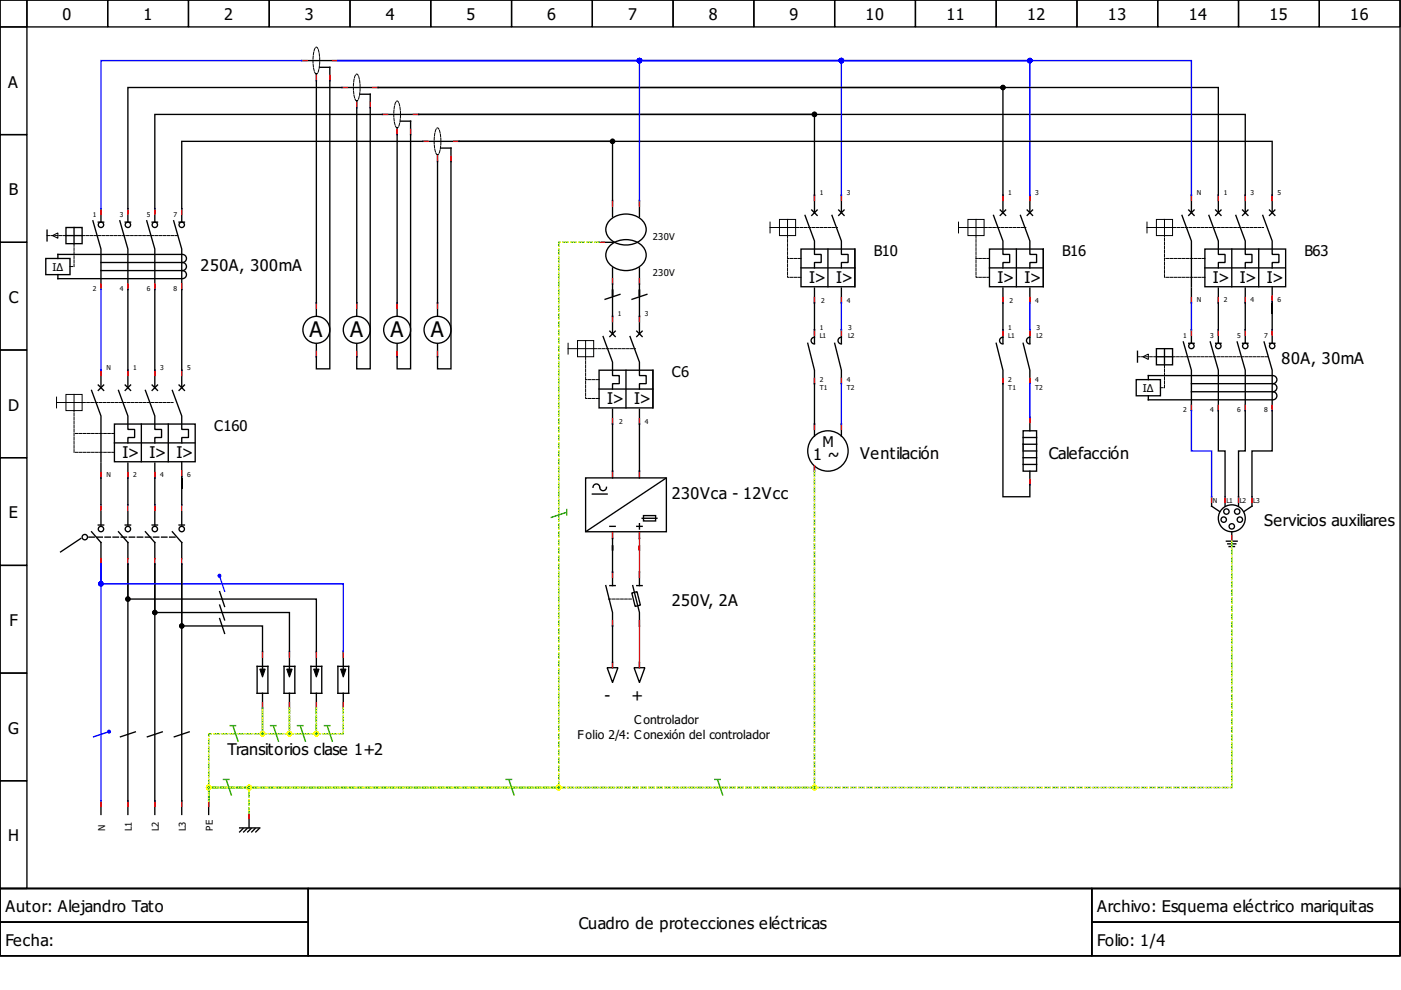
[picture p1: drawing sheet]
<svg xmlns="http://www.w3.org/2000/svg" width="297mm" height="210mm" viewBox="0 0 297 210" stroke-linecap="round" stroke-linejoin="round" font-family="sans-serif">
<g fill="none" stroke="#000" stroke-width=".29">
<path d="M0 0h296.8v188.4h-296.8zM0 0h5.7v5.7h-5.7zM5.7 0h17.1v5.7h-17.1zM22.8 0h17.2v5.7h-17.2zM40 0h17.1v5.7h-17.1zM57.1 0h17.1v5.7h-17.1zM74.2 0h17.1v5.7h-17.1zM91.3 0h17.2v5.7h-17.2zM108.5 0h17.1v5.7h-17.1zM125.6 0h17.1v5.7h-17.1zM142.7 0h17.1v5.7h-17.1zM159.8 0h17.2v5.7h-17.2z"/>
<path d="M177 0h17.1v5.7h-17.1zM194.1 0h17.1v5.7h-17.1zM211.2 0h17.1v5.7h-17.1zM228.3 0h17.2v5.7h-17.2zM245.5 0h17.1v5.7h-17.1zM262.6 0h17.1v5.7h-17.1zM279.7 0h17.1v5.7h-17.1zM0 5.7h5.7v22.8h-5.7zM0 28.5h5.7v22.9h-5.7zM0 51.4h5.7v22.8h-5.7zM0 74.2h5.7v22.8h-5.7zM84.2 64.2v11.4"/>
<path d="M0 97h5.7v22.9h-5.7zM0 119.9h5.7v22.8h-5.7zM72.8 138.4v3.5M0 142.7h5.7v22.8h-5.7zM71.6 141.3h2.3v5.7h-2.3zM72.8 147v2.8M0 165.5h5.7v22.9h-5.7zM0 188.4h296.8v14.3h-296.8zM0 188.4h65.4v7.1h-65.4zM0 195.5h65.4v7.2h-65.4zM65.4 188.4h166.1v14.3h-166.1zM231.5 188.4h65.3v7.1h-65.3z"/>
<path d="M231.5 195.5h65.3v7.2h-65.3z"/>
</g>
<path d="M72.2 141.9h1.2l-.6 1.7z" fill="#000" stroke="#000" stroke-width=".21"/>
<path d="M72.8 138.1v1.2M72.8 149v1.1" fill="none" stroke="#f00" stroke-width=".29"/>
<path d="M72.8 138.1h.1M72.8 150.1h.1" fill="none" stroke="#00f" stroke-width=".29"/>
<circle cx="84.2" cy="69.9" r="2.85" fill="#fff" stroke="#000" stroke-width=".29"/>
<path d="M84.2 64.2v1.2M84.2 74.5v1.1M67.1 138.1v1.2M67.1 149v1.1" fill="none" stroke="#f00" stroke-width=".29"/>
<path d="M84.2 64.2h.1M84.2 75.6h.1M67.1 138.1h.1M67.1 150.1h.1" fill="none" stroke="#00f" stroke-width=".29"/>
<path d="M92.8 64.2v11.4M67.1 138.4v3.5M65.9 141.3h2.3v5.7h-2.3zM67.1 147v2.8" fill="none" stroke="#000" stroke-width=".29"/>
<path d="M66.5 141.9h1.1l-.5 1.7z" fill="#000" stroke="#000" stroke-width=".21"/>
<circle cx="92.8" cy="69.9" r="2.85" fill="#fff" stroke="#000" stroke-width=".29"/>
<path d="M92.8 64.2v1.2M92.8 74.5v1.1" fill="none" stroke="#f00" stroke-width=".29"/>
<path d="M92.8 64.2h.1M92.8 75.6h.1" fill="none" stroke="#00f" stroke-width=".29"/>
<path d="M67.1 14.3h2.8v2.5M67.1 15.7v1.1" fill="none" stroke="#000" stroke-width=".29"/>
<path d="M66.9 10.1l.2-.1a3.5 3.5 0 0 1 .7 2.8l-.1 1.5a1.61 1.61 0 0 1-.6 1.4 3.5 3.5 0 0 1-.7-2.9l.1-1.4z" fill-rule="evenodd" fill="#fff" stroke="#000" stroke-width=".21" stroke-dasharray=".6 .3"/>
<g fill="none" stroke="#000" stroke-width=".29">
<path d="M64.2 12.8h7.2M67.1 64.2v11.4M129.9 99.9v1.4M135.6 99.9v1.4M124.2 101.3h17.1v11.4h-17.1zM125.6 104.8h3.1M127.2 103.3a.71 .71 0 0 0-.8-.7 .71 .71 0 0 0-.7 .7M128.6 103.3a.71 .71 0 0 1-.7 .7 .71 .71 0 0 1-.7-.6M129.3 111.6h1.1M129.9 112.7v1.5M135 111.6h1.1M135.6 111v1.2"/>
<path d="M135.6 112.7v1.5M136.1 109.9h3.2M136.4 109.3h2.6v1.2h-2.6zM141.2 101.4l-16.9 11.3"/>
</g>
<path d="M63.9 12.8h1.2M67.1 16v1.1M69.9 16v1.1M70.5 12.8h1.1M129.9 99.9v1.1M135.6 99.9v1.1M129.9 113v1.2M135.6 113v1.2" fill="none" stroke="#f00" stroke-width=".29"/>
<path d="M63.9 12.8h.1M67.1 17.1h.1M69.9 17.1h.1M71.6 12.8h.1M129.9 99.9h.1M135.6 99.9h.1M129.9 114.2h.1M135.6 114.2h.1" fill="none" stroke="#00f" stroke-width=".29"/>
<circle cx="67.1" cy="69.9" r="2.85" fill="#fff" stroke="#000" stroke-width=".29"/>
<path d="M21.4 78.5v1.1M27.1 78.5v1.1M32.8 78.5v1.1M38.5 78.5v1.1M67.1 64.2v1.2M67.1 74.5v1.1M38.5 99.9v1.1M21.4 100.2v1.1M27.1 100.2v1.1M32.8 100.2v1.1M52.8 172.4v1.1" fill="none" stroke="#f00" stroke-width=".29"/>
<path d="M21.4 78.5h.1M27.1 78.5h.1M32.8 78.5h.1M38.5 78.5h.1M67.1 64.2h.1M67.1 75.6h.1M21.4 101.3h.1M27.1 101.3h.1M32.8 101.3h.1M38.5 101h.1M52.8 172.4h.1" fill="none" stroke="#00f" stroke-width=".29"/>
<g fill="none" stroke="#000" stroke-width=".29">
<path d="M21.4 78.5v3.7M27.1 78.5v3.7M32.8 78.5v3.7M38.5 78.5v3.7M75.6 64.2v11.4M19.4 82.8l2 5.4v9.7M20.8 81.6l1.2 1.2M21.4 98.2v3.1M22 81.6l-1.2 1.2M24.3 89.9h17.1v8h-17.1zM24.3 93.9h17M25.1 82.8l2 5.4v2.9h1.4v1.7h-1.4v1.1"/>
<path d="M26.5 81.6l1.2 1.2M27.1 98.2v3.1M27.7 81.6l-1.2 1.2M30 89.9v8M30.8 82.8l2 5.4v2.9h1.5v1.7h-1.5v1.1M32.3 81.6l1.1 1.2M32.8 98.2v3.1M33.4 81.6l-1.1 1.2M35.7 89.9v8M36.5 82.8l2 5.4v2.9h1.5v1.7h-1.5v1.1M38 81.6l1.1 1.2M38.5 97.9v3.1"/>
<path d="M39.1 81.6l-1.1 1.2M50.8 175.5h4.3M51.5 175.7l-.7 .7M52.4 175.7l-.7 .7M52.8 172.7v2.8M53.2 175.7l-.7 .7M54.1 175.7l-.7 .7M54.9 175.7l-.7 .7"/>
</g>
<path d="M12 85.3h5.4M12 84.2v2.3M14 83.6h3.4v3.5h-3.4zM15.7 83.6v3.5" fill="none" stroke="#000" stroke-width=".21"/>
<path d="M17.5 85.3h19.2M24.3 95.9h-8.6v-8.8M24.3 91.9h-8.6" fill="none" stroke="#000" stroke-width=".21" stroke-dasharray=".6 .3"/>
<circle cx="75.6" cy="69.9" r="2.85" fill="#fff" stroke="#000" stroke-width=".29"/>
<g fill="none" stroke="#f00" stroke-width=".29">
<path d="M21.4 44.2v1.2M27.1 44.2v1.2M32.8 44.2v1.2M38.5 44.2v1.2M127 51.4h1.2M129.9 42.5v1.2M129.9 59.1v1.1M135.6 42.5v1.2M135.6 59.1v1.1M212.6 41.4v1.1M218.3 41.4v1.1M252.6 41.4v1.1"/>
<path d="M258.3 41.4v1.1M264 41.4v1.1M269.7 41.4v1.1M21.4 60.2v1.2M27.1 60.2v1.2M32.8 60.2v1.2M38.5 60.2v1.2M75.6 64.2v1.2M75.6 74.5v1.1M129.9 67.1v1.1M135.6 67.1v1.1M172.7 69.9v1.2"/>
<path d="M178.4 69.9v1.2M212.6 63.1v1.1M212.6 69.9v1.2M218.3 63.1v1.1M218.3 69.9v1.2M252.6 63.1v1.1M258.3 63.1v1.1M264 63.1v1.1M269.7 62.8v1.1M129.9 88.8v1.1M135.6 88.8v1.1M172.7 80.2v1.1"/>
<path d="M178.4 80.2v1.1M212.6 80.2v1.1M218.3 80.2v1.1M55.7 138.1v1.2M129.9 121.3v1.1M129.9 131.6v1.1M135.6 121.3v1.1M135.6 131.6v1.1M55.7 149v1.1M129.9 140.4v1.2M135.6 140.4v1.2"/>
</g>
<g fill="none" stroke="#00f" stroke-width=".29">
<path d="M21.4 44.2h.1M27.1 44.2h.1M32.8 44.2h.1M38.5 44.2h.1M127 51.4h.1M129.9 42.5h.1M135.6 42.5h.1M212.6 41.4h.1M218.3 41.4h.1M252.6 41.4h.1M258.3 41.4h.1M264 41.4h.1"/>
<path d="M269.7 41.4h.1M21.4 61.4h.1M27.1 61.4h.1M32.8 61.4h.1M38.5 61.4h.1M75.6 64.2h.1M75.6 75.6h.1M129.9 67.1h.1M129.9 60.2h.1M135.6 67.1h.1M135.6 60.2h.1M172.7 69.9h.1"/>
<path d="M178.4 69.9h.1M212.6 64.2h.1M212.6 69.9h.1M218.3 64.2h.1M218.3 69.9h.1M252.6 64.2h.1M258.3 64.2h.1M264 64.2h.1M269.7 63.9h.1M129.9 89.9h.1M135.6 89.9h.1M172.7 81.3h.1"/>
<path d="M178.4 81.3h.1M212.6 81.3h.1M218.3 81.3h.1M55.7 138.1h.1M129.9 121.3h.1M129.9 132.7h.1M135.6 121.3h.1M135.6 132.7h.1M55.7 150.1h.1M129.9 140.4h.1M135.6 140.4h.1"/>
</g>
<g fill="none" stroke="#000" stroke-width=".29">
<path d="M75.6 20h2.9v2.5M75.6 21.4v1.1M9.7 54.8h5.1v3.4h-5.1zM10 48.8v2.3M12.3 58.2v.9h26.2M14 48.2h3.4v3.5h-3.4zM14 49.9h3.4M15.7 48.2v3.5M19.7 46.8l1.7 6v8.6M20.8 47.1h1.2M21.4 44.2v2.9M21.4 55.7h17.1"/>
<path d="M21.4 57.4h17.1M25.4 46.8l1.7 6v8.6M26.5 47.1h1.2M27.1 44.2v2.9M31.1 46.8l1.7 6v8.6M32.3 47.1h1.1M32.8 44.2v2.9M36.8 46.8l1.7 6v8.6M38 47.1h1.1M38.5 44.2v2.9M38.5 53.9h-26.2v.9M38.7 53.9a.86 .86 0 0 1 .8 .9 .86 .86 0 0 1-.8 .9 .86 .86 0 0 1 .8 .8 .86 .86 0 0 1-.8 .9 .86 .86 0 0 1 .8 .8 .86 .86 0 0 1-.8 .9"/>
<path d="M127.6 51.4h2.6M129.2 52.3a5 5 0 0 1 7.5 .5 3.1 3.1 0 0 1-2.3 4.3 4.6 4.6 0 0 1-5.9-2.4 2.68 2.68 0 0 1 .7-2.4zM129.2 46.8a5 5 0 0 1 7.5 .6 3.1 3.1 0 0 1-2.3 4.3 4.6 4.6 0 0 1-5.9-2.4 2.68 2.68 0 0 1 .7-2.5zM129.9 42.8v3.2M129.9 56.8v3.1M135.6 42.8v3.2M135.6 56.8v3.1M209.8 52.8h11.4v8h-11.4zM209.8 56.8h11.4M210.6 45.7l2 5.4v2.8h1.5v1.8h-1.5v1.1M212.1 44.5l1.1 1.2M212.6 41.4v3.7"/>
<path d="M213.2 44.5l-1.1 1.2M215.5 52.8v8M216.4 45.7l1.9 5.4v2.8h1.5v1.8h-1.5v1.1M217.8 44.5l1.1 1.2M218.3 41.4v3.7M218.9 44.5l-1.1 1.2M221.2 52.8v8M250.6 45.7l2 5.4v9.7M252 44.5l1.2 1.2M252.6 41.4v3.7M253.2 44.5l-1.2 1.2M255.5 52.8h17.1v8h-17.1z"/>
<path d="M255.5 56.8h17M256.3 45.7l2 5.4v2.8h1.4v1.8h-1.4v1.1M257.7 44.5l1.2 1.2M258.3 41.4v3.7M258.9 44.5l-1.2 1.2M261.2 52.8v8M262 45.7l2 5.4v2.8h1.4v1.8h-1.4v1.1M263.4 44.5l1.2 1.2M264 41.4v3.7M264.6 44.5l-1.2 1.2M266.9 52.8v8M267.7 45.7l2 5.4v2.8h1.5v1.8h-1.5v1.1"/>
<path d="M269.2 44.5l1.1 1.2M269.7 41.4v3.7M270.3 44.5l-1.1 1.2M127 78.5h11.4v8h-11.4zM127.9 71.4l2 5.4v2.8h1.4v1.7h-1.4v1.2M129.3 70.2l1.1 1.2M129.9 67.1v3.7M130.4 70.2l-1.1 1.2M132.7 78.5v8M133.6 71.4l2 5.4v2.8h1.4v1.7h-1.4v1.2M135 70.2l1.1 1.2M135.6 67.1v3.7"/>
<path d="M136.1 70.2l-1.1 1.2M138.4 78.5v8M171.3 72.8l1.4 5.7v2.8M172.7 71.5a.71 .71 0 0 0-.7 .7 .71 .71 0 0 0 .7 .7M172.7 69.9v2.9M177 72.8l1.4 5.7v2.8M178.4 71.5a.71 .71 0 0 0-.7 .7 .71 .71 0 0 0 .7 .7M178.4 69.9v2.9M211.2 72.8l1.4 5.7v2.8M212.6 71.5a.71 .71 0 0 0-.7 .7 .71 .71 0 0 0 .7 .7M212.6 61.1v3.1M212.6 69.9v2.9"/>
<path d="M216.9 72.8l1.4 5.7v2.8M218.3 71.5a.71 .71 0 0 0-.7 .7 .71 .71 0 0 0 .7 .7M218.3 61.1v3.1M218.3 69.9v2.9M252.6 61.1v3.1M258.3 61.1v3.1M264 61.1v3.1M269.7 60.8v3.1M127 82.5h11.4M129.9 86.8v3.1M135.6 86.8v3.1M55.7 138.4v3.5"/>
<path d="M128.4 124.2l1.5 5.7v2.8M129.3 124.2h1.1M129.9 121.3v2.9M134 125.7l1.1-.3 .7 2.9-1.1 .3zM134.1 124.2l1.5 5.7v2.8M135 124.2h1.1M135.6 121.3v2.9M54.5 141.3h2.3v5.7h-2.3zM55.7 147v2.8M128.7 141.6h2.3l-1.1 3.1zM129.9 140.7v.9M134.4 141.6h2.3l-1.1 3.1z"/>
<path d="M135.6 140.7v.9"/>
<circle cx="21.4" cy="47.7" r=".57"/>
<circle cx="27.1" cy="47.7" r=".57"/>
<circle cx="32.8" cy="47.7" r=".57"/>
<circle cx="38.5" cy="47.7" r=".57"/>
</g>
<g fill="none" stroke="#000" stroke-width=".21">
<path d="M11.1 49.9l1.2-.5v1.1zM203.2 48.2h5.4M203.2 47.1v2.3M205.2 46.5h3.4v3.4h-3.4zM206.9 46.5v3.4M243.2 48.2h5.4M243.2 47.1v2.3M245.2 46.5h3.4v3.4h-3.4zM246.9 46.5v3.4M120.4 73.9h5.5M120.4 72.8v2.3M122.4 72.2h3.5v3.4h-3.5z"/>
<path d="M124.2 72.2v3.4"/>
</g>
<g fill="none" stroke="#000" stroke-width=".21" stroke-dasharray=".6 .3">
<path d="M10 49.9h4M14.8 56.5h.9M15.7 51.7v4.8M17.4 49.9h20.3M208.8 48.2h8.7M209.8 58.8h-2.9v-8.9M209.8 54.8h-2.9M248.7 48.2h19.2M255.5 58.8h-8.6v-8.9M255.5 54.8h-8.6M126 73.9h8.7M127 84.5h-2.8v-8.9"/>
<path d="M127 80.5h-2.8M129 127h5.1"/>
</g>
<path d="M55.1 141.9h1.1l-.5 1.7z" fill="#000" stroke="#000" stroke-width=".21"/>
<path d="M75.4 15.8l.2-.1a3.5 3.5 0 0 1 .8 2.9l-.1 1.4a1.61 1.61 0 0 1-.7 1.4 3.5 3.5 0 0 1-.7-2.8l.1-1.5z" fill-rule="evenodd" fill="#fff" stroke="#000" stroke-width=".21" stroke-dasharray=".6 .3"/>
<g fill="none" stroke="#000" stroke-width=".29">
<path d="M72.8 18.6h7.1M92.8 31.4h2.8v2.6M92.8 32.8v1.2M169.8 52.8h11.4v8h-11.4zM169.8 56.8h11.4M170.7 45.7l2 5.4v2.8h1.4v1.8h-1.4v1.1M172.1 44.5l1.2 1.2M172.7 41.4v3.7M173.3 44.5l-1.2 1.2M175.5 52.8v8M176.4 45.7l2 5.4v2.8h1.4v1.8h-1.4v1.1M177.8 44.5l1.2 1.2"/>
<path d="M178.4 41.4v3.7M179 44.5l-1.2 1.2M181.2 52.8v8M172.7 61.1v3.1M178.4 61.1v3.1M17.1 114.2l-4.3 2.8M19.4 112.7l2 2.3v3.5M20.8 111.3h1.2M21.4 108.5v2.8M25.1 112.7l2 2.3v3.5M26.5 111.3h1.2M27.1 108.5v2.8"/>
<path d="M30.8 112.7l2 2.3v3.5M32.3 111.3h1.1M32.8 108.5v2.8M36.5 112.7l2 2.3v3.5M38 111.3h1.1M38.5 108.5v2.8M61.4 138.4v3.5M60.2 141.3h2.3v5.7h-2.3zM61.4 147v2.8M21.4 169.8v2.9M27.1 169.8v2.9M32.8 169.8v2.9"/>
<path d="M38.5 169.8v2.9M44.2 169.8v2.9"/>
<circle cx="18" cy="113.9" r=".57"/>
<circle cx="21.4" cy="112.2" r=".57"/>
<circle cx="27.1" cy="112.2" r=".57"/>
<circle cx="32.8" cy="112.2" r=".57"/>
<circle cx="38.5" cy="112.2" r=".57"/>
</g>
<g fill="none" stroke="#f00" stroke-width=".29">
<path d="M72.5 18.6h1.1M79.1 18.6h1.1M75.6 21.7v1.1M78.5 21.7v1.1M172.7 41.4v1.1M178.4 41.4v1.1M172.7 63.1v1.1M178.4 63.1v1.1M21.4 107v1.2M21.4 118.5v1.1M27.1 107v1.2M27.1 118.5v1.1"/>
<path d="M32.8 107v1.2M32.8 118.5v1.1M38.5 107v1.2M38.5 118.5v1.1M61.4 138.1v1.2M61.4 149v1.1M21.4 169.8v1.2M27.1 169.8v1.2M32.8 169.8v1.2M38.5 169.8v1.2M44.2 169.8v1.2"/>
</g>
<g fill="none" stroke="#00f" stroke-width=".29">
<path d="M72.5 18.6h.1M80.2 18.6h.1M75.6 22.8h.1M78.5 22.8h.1M172.7 41.4h.1M178.4 41.4h.1M172.7 64.2h.1M178.4 64.2h.1M21.4 107h.1M21.4 119.6h.1M27.1 107h.1M27.1 119.6h.1"/>
<path d="M32.8 107h.1M32.8 119.6h.1M38.5 107h.1M38.5 119.6h.1M61.4 138.1h.1M61.4 150.1h.1M21.4 169.8h.1M27.1 169.8h.1M32.8 169.8h.1M38.5 169.8h.1M44.2 169.8h.1"/>
</g>
<path d="M163.3 48.2h5.4M163.3 47.1v2.3M165.3 46.5h3.4v3.4h-3.4zM167 46.5v3.4" fill="none" stroke="#000" stroke-width=".21"/>
<path d="M168.8 48.2h8.7M169.8 58.8h-2.8v-8.9M169.8 54.8h-2.8" fill="none" stroke="#000" stroke-width=".21" stroke-dasharray=".6 .3"/>
<path d="M60.8 141.9h1.1l-.5 1.7z" fill="#000" stroke="#000" stroke-width=".21"/>
<path d="M37.1 113.9h-18.5" fill="none" stroke="#000" stroke-width=".29" stroke-dasharray="1.1 .6"/>
<path d="M92.6 27.2l.2-.1a3.5 3.5 0 0 1 .7 2.9l-.1 1.4a1.61 1.61 0 0 1-.6 1.4 3.5 3.5 0 0 1-.8-2.8l.1-1.5z" fill-rule="evenodd" fill="#fff" stroke="#000" stroke-width=".21" stroke-dasharray=".6 .3"/>
<g fill="none" stroke="#000" stroke-width=".29">
<path d="M84.2 25.7h2.9v2.6M84.2 27.1v1.2M89.9 30h7.1M216.9 91.3h2.9v8.6h-2.9zM216.9 94.2h2.9M216.9 92.8h2.9M216.9 97h2.9M216.9 98.5h2.9M216.9 95.6h2.9M218.3 88.5v2.8M218.3 99.9v2.9M256.9 105.6v1.7l1.7 1.2"/>
<path d="M259.7 105.6v1.7M260 114.7h2.3M260.3 115.3h1.7M260.6 115.9h1.1M261.2 112.7v1.8M262.6 105.6v1.7M265.4 105.6v1.7l-1.7 1.2"/>
<circle cx="259.5" cy="110.2" r=".57"/>
<circle cx="260" cy="108.5" r=".57"/>
<circle cx="261.2" cy="109.9" r="2.85"/>
<circle cx="261.2" cy="111.6" r=".57"/>
<circle cx="262.3" cy="108.5" r=".57"/>
<circle cx="262.9" cy="110.2" r=".57"/>
</g>
<path d="M89.6 30h1.2M92.8 33.1v1.2M95.6 33.1v1.2M96.2 30h1.1M218.3 88.5v1.1M218.3 101.6v1.2M256.9 105.3v1.2M259.7 105.3v1.2M261.2 113.6v1.1M262.6 105.3v1.2M265.4 105.3v1.2" fill="none" stroke="#f00" stroke-width=".29"/>
<path d="M89.6 30h.1M92.8 34.3h.1M95.6 34.3h.1M97.3 30h.1M218.3 88.5h.1M218.3 102.8h.1M256.9 105.3h.1M259.7 105.3h.1M261.2 114.7h.1M262.6 105.3h.1M265.4 105.3h.1" fill="none" stroke="#00f" stroke-width=".29"/>
<path d="M84 21.5l.2-.1a3.5 3.5 0 0 1 .7 2.9l-.1 1.4a1.61 1.61 0 0 1-.6 1.4 3.5 3.5 0 0 1-.7-2.8l.1-1.5z" fill-rule="evenodd" fill="#fff" stroke="#000" stroke-width=".21" stroke-dasharray=".6 .3"/>
<g fill="none" stroke="#000" stroke-width=".29">
<path d="M81.3 24.3h7.2M129.9 60.2v6.9M131.6 62.4l-3.4 1.1M172.7 64.2v5.7M241.2 74.5v2.3M245.2 73.9h3.4v3.5h-3.4zM245.2 75.6h3.4M246.9 73.9v3.5M250.9 72.5l1.7 6v8.6M252 72.8h1.2M252.6 69.9v2.9M256.6 72.5l1.7 6v8.6"/>
<path d="M257.7 72.8h1.2M258.3 69.9v2.9M262.3 72.5l1.7 6v8.6M263.4 72.8h1.2M264 69.9v2.9M268 72.5l1.7 6v8.6M269.2 72.8h1.1M269.7 69.9v2.9M269.7 79.6h-26.2v.9M269.9 79.6a.86 .86 0 0 1 .8 .9 .86 .86 0 0 1-.8 .8 .86 .86 0 0 1 .8 .9 .86 .86 0 0 1-.8 .9 .86 .86 0 0 1 .8 .8 .86 .86 0 0 1-.8 .9M135.6 89.9v10M172.7 89.9v2.6"/>
<path d="M172.7 98.8v1.1M178.4 89.9v2.6M212.6 81.3v24h5.7v-2.5M240.9 80.5h5.1v3.4h-5.1zM243.5 83.9v.9h26.2M252.6 81.3h17.1M252.6 83.1h17.1M129.9 132.7v7.7"/>
<circle cx="252.6" cy="73.4" r=".57"/>
<circle cx="258.3" cy="73.4" r=".57"/>
<circle cx="264" cy="73.4" r=".57"/>
<circle cx="269.7" cy="73.4" r=".57"/>
<circle cx="175.5" cy="95.6" r="4.3"/>
</g>
<g fill="none" stroke="#f00" stroke-width=".29">
<path d="M81.1 24.3h1.1M84.2 27.4v1.1M87.1 27.4v1.1M87.6 24.3h1.2M252.6 69.9v1.2M258.3 69.9v1.2M264 69.9v1.2M269.7 69.9v1.2M172.7 89.9v1.2M172.7 98.8v1.1M178.4 89.9v1.2M252.6 85.9v1.2"/>
<path d="M258.3 85.9v1.2M264 85.9v1.2M269.7 85.9v1.2M135.6 114.2v7.1M135.6 132.7v7.7"/>
</g>
<g fill="none" stroke="#00f" stroke-width=".29">
<path d="M81.1 24.3h.1M84.2 28.5h.1M87.1 28.5h.1M88.8 24.3h.1M218.3 64.2v5.7M252.6 69.9h.1M258.3 69.9h.1M264 69.9h.1M269.7 69.9h.1M172.7 89.9h.1M172.7 99.9h.1M178.4 89.9h.1"/>
<path d="M218.3 81.3v7.2M252.6 87.1h.1M258.3 87.1h.1M264 87.1h.1M269.7 87.1h.1"/>
</g>
<path d="M241.2 75.6h4M246.9 77.4v4.8M248.6 75.6h20.3M246 82.2h.9" fill="none" stroke="#000" stroke-width=".21" stroke-dasharray=".6 .3"/>
<path d="M242.3 75.6l1.2-.5v1.1z" fill="none" stroke="#000" stroke-width=".21"/>
<path d="M72.8 150.1v5.5h-5.7v-5.5" fill="none" stroke="#0a0" stroke-width=".29" stroke-dasharray="1.1 .6"/>
<path d="M72.8 150.1v5.5h-5.7v-5.5" fill="none" stroke="#ff0" stroke-width=".29" stroke-dasharray="0 .6"/>
<path d="M68.8 153.8h1.1M69.4 153.8l1.1 3.5" fill="none" stroke="#0a0" stroke-width=".29"/>
<circle cx="67.1" cy="155.6" r=".43" fill="#0a0" stroke="#ff0" stroke-width=".29"/>
<path d="M135.6 60.2v6.9M137.3 62.4l-3.4 1.1M212.6 64.2v5.7M129.9 89.9v10M172.7 81.3v8.6" fill="none" stroke="#000" stroke-width=".29"/>
<path d="M172.7 99.9v67.1h-128.5v2.8" fill="none" stroke="#0a0" stroke-width=".29" stroke-dasharray="1.1 .6"/>
<path d="M172.7 99.9v67.1h-128.5v2.8" fill="none" stroke="#ff0" stroke-width=".29" stroke-dasharray="0 .6"/>
<path d="M107.3 165.3h1.2M107.9 165.3l1.1 3.4" fill="none" stroke="#0a0" stroke-width=".29"/>
<g fill="#0a0" stroke="#ff0" stroke-width=".29">
<circle cx="172.7" cy="167" r=".43"/>
<circle cx="44.2" cy="167" r=".43"/>
</g>
<path d="M129.9 114.2v7.1" fill="none" stroke="#000" stroke-width=".29"/>
<path d="M67.1 150.1v5.5h-5.7v-5.5" fill="none" stroke="#0a0" stroke-width=".29" stroke-dasharray="1.1 .6"/>
<path d="M67.1 150.1v5.5h-5.7v-5.5" fill="none" stroke="#ff0" stroke-width=".29" stroke-dasharray="0 .6"/>
<path d="M63.1 153.8h1.1M63.6 153.8l1.2 3.5" fill="none" stroke="#0a0" stroke-width=".29"/>
<g fill="#0a0" stroke="#ff0" stroke-width=".29">
<circle cx="67.1" cy="155.6" r=".43"/>
<circle cx="61.4" cy="155.6" r=".43"/>
</g>
<path d="M178.4 64.2v5.7" fill="none" stroke="#00f" stroke-width=".29"/>
<path d="M61.4 150.1v5.5h-5.7v-5.5" fill="none" stroke="#0a0" stroke-width=".29" stroke-dasharray="1.1 .6"/>
<path d="M61.4 150.1v5.5h-5.7v-5.5" fill="none" stroke="#ff0" stroke-width=".29" stroke-dasharray="0 .6"/>
<path d="M57.4 153.8h1.1M57.9 153.8l1.2 3.5" fill="none" stroke="#0a0" stroke-width=".29"/>
<g fill="#0a0" stroke="#ff0" stroke-width=".29">
<circle cx="61.4" cy="155.6" r=".43"/>
<circle cx="55.7" cy="155.6" r=".43"/>
</g>
<path d="M21.4 101.3v5.7" fill="none" stroke="#000" stroke-width=".29"/>
<path d="M52.8 172.4v-5.4h-8.6v2.8" fill="none" stroke="#0a0" stroke-width=".29" stroke-dasharray="1.1 .6"/>
<path d="M52.8 172.4v-5.4h-8.6v2.8" fill="none" stroke="#ff0" stroke-width=".29" stroke-dasharray="0 .6"/>
<path d="M47.4 165.3h1.1M48 165.3l1.1 3.4" fill="none" stroke="#0a0" stroke-width=".29"/>
<g fill="#0a0" stroke="#ff0" stroke-width=".29">
<circle cx="52.8" cy="167" r=".43"/>
<circle cx="44.2" cy="167" r=".43"/>
</g>
<g fill="none" stroke="#000" stroke-width=".29">
<path d="M27.1 61.4v17.1M32.8 61.4v17.1M38.5 61.4v17.1M27.1 101.3v5.7M32.8 101.3v5.7M38.5 119.6v13.1h17.2v5.4M38.5 101v6M46.5 128.2l1.2 3.4M46.5 131l1.2 3.4M46.5 125.3l1.2 3.4M61.4 138.1v-8.2h-28.6v-10.3v50.2M67.1 138.1v-11.1h-40v-7.4v50.2"/>
<path d="M28.8 155.1l-3.4 1.2M34.5 155.1l-3.4 1.2"/>
</g>
<g fill="#000" stroke="#000" stroke-width=".29">
<circle cx="27.1" cy="127" r=".43"/>
<circle cx="32.8" cy="129.9" r=".43"/>
<circle cx="38.5" cy="132.7" r=".43"/>
</g>
<path d="M21.4 61.4v17.1M178.4 81.3v8.6M21.4 119.6v4.2h51.4v14.3M46.5 122.1l1.2 3.4" fill="none" stroke="#00f" stroke-width=".29"/>
<circle cx="46.5" cy="122.1" r=".43" fill="#00f"/>
<g fill="#00f" stroke="#00f" stroke-width=".29">
<circle cx="21.4" cy="123.8" r=".43"/>
<circle cx="218.3" cy="12.8" r=".43"/>
<circle cx="178.4" cy="12.8" r=".43"/>
</g>
<g fill="none" stroke="#000" stroke-width=".29">
<path d="M67.1 17.1v47.1M69.9 17.1v61.1h-2.8v-2.6M72.5 18.6h-45.4v25.6M80.2 18.6h132.4v22.8M78.5 22.8v55.4h-2.9v-2.6M81.1 24.3h-48.3v19.9M89.6 30h-51.1v14.2M92.8 34.3v29.9M95.6 34.3v43.9h-2.8v-2.6M172.7 41.4v-17.1h-83.9h175.2v17.1M269.7 41.4v-11.4h-172.4h32.6v12.5M38.5 119.6v50.2"/>
<path d="M40.2 155.1l-3.4 1.2"/>
</g>
<g fill="#000" stroke="#000" stroke-width=".29">
<circle cx="212.6" cy="18.6" r=".43"/>
<circle cx="129.9" cy="30" r=".43"/>
<circle cx="172.7" cy="24.3" r=".43"/>
</g>
<path d="M178.4 41.4v-28.6h-106.8h146.7v28.6" fill="none" stroke="#00f" stroke-width=".29"/>
<path d="M261.2 114.7v52.3h-217v2.8" fill="none" stroke="#0a0" stroke-width=".29" stroke-dasharray="1.1 .6"/>
<path d="M261.2 114.7v52.3h-217v2.8" fill="none" stroke="#ff0" stroke-width=".29" stroke-dasharray="0 .6"/>
<path d="M151.6 165.3h1.1M152.1 165.3l1.2 3.4" fill="none" stroke="#0a0" stroke-width=".29"/>
<circle cx="44.2" cy="167" r=".43" fill="#0a0" stroke="#ff0" stroke-width=".29"/>
<path d="M80.2 18.6h178.1v22.8M75.6 22.8v41.4M84.2 28.5v35.7M87.1 28.5v49.7h-2.9v-2.6" fill="none" stroke="#000" stroke-width=".29"/>
<path d="M63.9 12.8h-42.5v31.4M252.6 41.4v-28.6h-181h64v29.7" fill="none" stroke="#00f" stroke-width=".29"/>
<circle cx="135.6" cy="12.8" r=".43" fill="#00f" stroke="#00f" stroke-width=".29"/>
<path d="M44.2 169.8v-2.8h74.3v-115.6h8.5" fill="none" stroke="#0a0" stroke-width=".29" stroke-dasharray="1.1 .6"/>
<path d="M44.2 169.8v-2.8h74.3v-115.6h8.5" fill="none" stroke="#ff0" stroke-width=".29" stroke-dasharray="0 .6"/>
<path d="M120.2 108.6l-3.5 1.1M120.2 108v1.2" fill="none" stroke="#0a0" stroke-width=".29"/>
<g fill="#0a0" stroke="#ff0" stroke-width=".29">
<circle cx="44.2" cy="167" r=".43"/>
<circle cx="118.5" cy="167" r=".43"/>
</g>
<path d="M44.2 169.8v-14.2h11.5v-5.5" fill="none" stroke="#0a0" stroke-width=".29" stroke-dasharray="1.1 .6"/>
<path d="M44.2 169.8v-14.2h11.5v-5.5" fill="none" stroke="#ff0" stroke-width=".29" stroke-dasharray="0 .6"/>
<path d="M48.8 153.8h1.1M49.4 153.8l1.1 3.5" fill="none" stroke="#0a0" stroke-width=".29"/>
<circle cx="55.7" cy="155.6" r=".43" fill="#0a0" stroke="#ff0" stroke-width=".29"/>
<path d="M21.4 119.6v50.2M23.1 155.1l-3.4 1.2" fill="none" stroke="#00f" stroke-width=".29"/>
<circle cx="23.1" cy="155.1" r=".43" fill="#00f"/>
<path d="M258.3 64.2v5.7M264 64.2v5.7M269.7 63.9v6M258.3 87.1v8.5h1.4v9.7M264 87.1v8.5h-1.4v9.7M269.7 87.1v8.5h-4.3v9.7" fill="none" stroke="#000" stroke-width=".29"/>
<path d="M252.6 64.2v5.7M252.6 87.1v8.5h4.3v9.7" fill="none" stroke="#00f" stroke-width=".29"/>
<g font-size="4.6">
<text x="65.6" y="71.4">A</text>
<text x="74.2" y="71.4">A</text>
<text x="82.8" y="71.4">A</text>
<text x="91.3" y="71.4">A</text>
</g>
<g font-size="3.4">
<text x="13.3" y="4.3">0</text>
<text x="30.4" y="4.3">1</text>
<text x="47.5" y="4.3">2</text>
<text x="64.6" y="4.3">3</text>
<text x="81.8" y="4.3">4</text>
<text x="98.9" y="4.3">5</text>
<text x="116" y="4.3">6</text>
<text x="133.2" y="4.3">7</text>
<text x="150.3" y="4.3">8</text>
<text x="167.4" y="4.3">9</text>
<text x="183.5" y="4.3">10</text>
<text x="200.7" y="4.3">11</text>
<text x="217.8" y="4.3">12</text>
<text x="234.9" y="4.3">13</text>
<text x="252" y="4.3">14</text>
<text x="269.2" y="4.3">15</text>
<text x="286.3" y="4.3">16</text>
<text x="1.7" y="18.6">A</text>
<text x="1.9" y="41.4">B</text>
<text x="42.5" y="57.4">250A, 300mA</text>
<text x="171.5" y="59.9">I&gt;</text>
<text x="177.2" y="59.9">I&gt;</text>
<text x="211.5" y="59.9">I&gt;</text>
<text x="217.2" y="59.9">I&gt;</text>
<text x="257.2" y="59.9">I&gt;</text>
<text x="262.9" y="59.9">I&gt;</text>
<text x="268.6" y="59.9">I&gt;</text>
<text x="1.9" y="64.2">C</text>
<text x="271.7" y="77.2">80A, 30mA</text>
<text x="1.7" y="87.1">D</text>
<text x="128.7" y="85.6">I&gt;</text>
<text x="134.4" y="85.6">I&gt;</text>
<text x="26" y="97">I&gt;</text>
<text x="31.7" y="97">I&gt;</text>
<text x="37.4" y="97">I&gt;</text>
<text x="172.4" y="97.6">1 ~</text>
<text x="182.4" y="97.3">Ventilación</text>
<text x="222.3" y="97.3">Calefacción</text>
<text x="142.4" y="105.9">230Vca - 12Vcc</text>
<text x="1.9" y="109.9">E</text>
<text x="268" y="111.6">Servicios auxiliares</text>
<text x="142.4" y="128.6">250V, 2A</text>
<text x="2" y="132.7">F</text>
<text x="128.2" y="148.7">-</text>
<text x="133.9" y="148.7">+</text>
<text x="1.7" y="155.6">G</text>
<text x="48.2" y="160.1">Transitorios clase 1+2</text>
<text x="1.7" y="178.4">H</text>
<text x="1.1" y="193.4">Autor: Alejandro Tato</text>
<text x="122.7" y="196.9">Cuadro de protecciones eléctricas</text>
<text x="232.6" y="193.4">Archivo: Esquema eléctrico mariquitas</text>
<text x="1.1" y="200.5">Fecha:</text>
<text x="232.6" y="200.5">Folio: 1/4</text>
</g>
<g font-size="3.1">
<text x="185.2" y="54.2">B10</text>
<text x="225.2" y="54.2">B16</text>
<text x="276.6" y="54.2">B63</text>
<text x="142.4" y="79.9">C6</text>
<text x="45.4" y="91.3">C160</text>
<text x="174.4" y="94.8">M</text>
</g>
<g font-size="2.6">
<text x="216.6" y="95.3" transform="rotate(-90 216.6 95.3)">_</text>
<text x="134.4" y="153.6">C ontrolador</text>
<text x="122.4" y="156.7">Folio 2/4: C onexión del controlador</text>
</g>
<g font-size="2.3">
<text x="11.1" y="57.4">IΔ</text>
<text x="242.3" y="83.1">IΔ</text>
</g>
<g font-size="2">
<text x="138.4" y="50.8">230V</text>
<text x="138.4" y="58.5">230V</text>
<text x="22.3" y="176.1" transform="rotate(-90 22.3 176.1)">N</text>
<text x="28" y="176.1" transform="rotate(-90 28 176.1)">L1</text>
<text x="33.7" y="176.1" transform="rotate(-90 33.7 176.1)">L2</text>
<text x="39.4" y="176.1" transform="rotate(-90 39.4 176.1)">L3</text>
<text x="45.1" y="176.1" transform="rotate(-90 45.1 176.1)">PE</text>
</g>
<g font-size="1.4">
<text x="173.8" y="41.4">1</text>
<text x="179.5" y="41.4">3</text>
<text x="213.8" y="41.4">1</text>
<text x="219.5" y="41.4">3</text>
<text x="253.7" y="41.4">N</text>
<text x="259.5" y="41.4">1</text>
<text x="265.2" y="41.4">3</text>
<text x="270.9" y="41.4">5</text>
<text x="19.7" y="46">1</text>
<text x="25.4" y="46">3</text>
<text x="31.1" y="46">5</text>
<text x="36.8" y="46">7</text>
<text x="19.7" y="61.7">2</text>
<text x="25.4" y="61.7">4</text>
<text x="31.1" y="61.7">6</text>
<text x="36.8" y="61.7">8</text>
<text x="174.1" y="64.2">2</text>
<text x="179.5" y="64.2">4</text>
<text x="214.1" y="64.2">2</text>
<text x="219.5" y="64.2">4</text>
<text x="253.7" y="63.9">N</text>
<text x="259.5" y="63.9">2</text>
<text x="265.2" y="63.9">4</text>
<text x="270.9" y="63.9">6</text>
<text x="131" y="67.1">1</text>
<text x="136.7" y="67.1">3</text>
<text x="173.8" y="69.9">1</text>
<text x="173.8" y="71.6">L1</text>
<text x="179.8" y="69.9">3</text>
<text x="179.8" y="71.6">L2</text>
<text x="213.8" y="69.9">1</text>
<text x="213.8" y="71.6">L1</text>
<text x="219.8" y="69.9">3</text>
<text x="219.8" y="71.6">L2</text>
<text x="250.9" y="71.6">1</text>
<text x="256.6" y="71.6">3</text>
<text x="262.3" y="71.6">5</text>
<text x="268" y="71.6">7</text>
<text x="22.5" y="78.5">N</text>
<text x="28.3" y="78.5">1</text>
<text x="34" y="78.5">3</text>
<text x="39.7" y="78.5">5</text>
<text x="173.8" y="81.1">2</text>
<text x="173.8" y="82.8">T1</text>
<text x="179.5" y="81.1">4</text>
<text x="179.5" y="82.8">T2</text>
<text x="213.8" y="81.1">2</text>
<text x="213.8" y="82.8">T1</text>
<text x="219.5" y="81.1">4</text>
<text x="219.5" y="82.8">T2</text>
<text x="131.3" y="89.9">2</text>
<text x="136.7" y="89.9">4</text>
<text x="250.9" y="87.3">2</text>
<text x="256.6" y="87.3">4</text>
<text x="262.3" y="87.3">6</text>
<text x="268" y="87.3">8</text>
<text x="22.5" y="101">N</text>
<text x="28.3" y="101">2</text>
<text x="34" y="101">4</text>
<text x="39.7" y="101">6</text>
<text x="257.2" y="106.6">N</text>
<text x="260" y="106.6">L1</text>
<text x="262.9" y="106.6">L2</text>
<text x="265.7" y="106.6">L3</text>
</g>
</svg>
